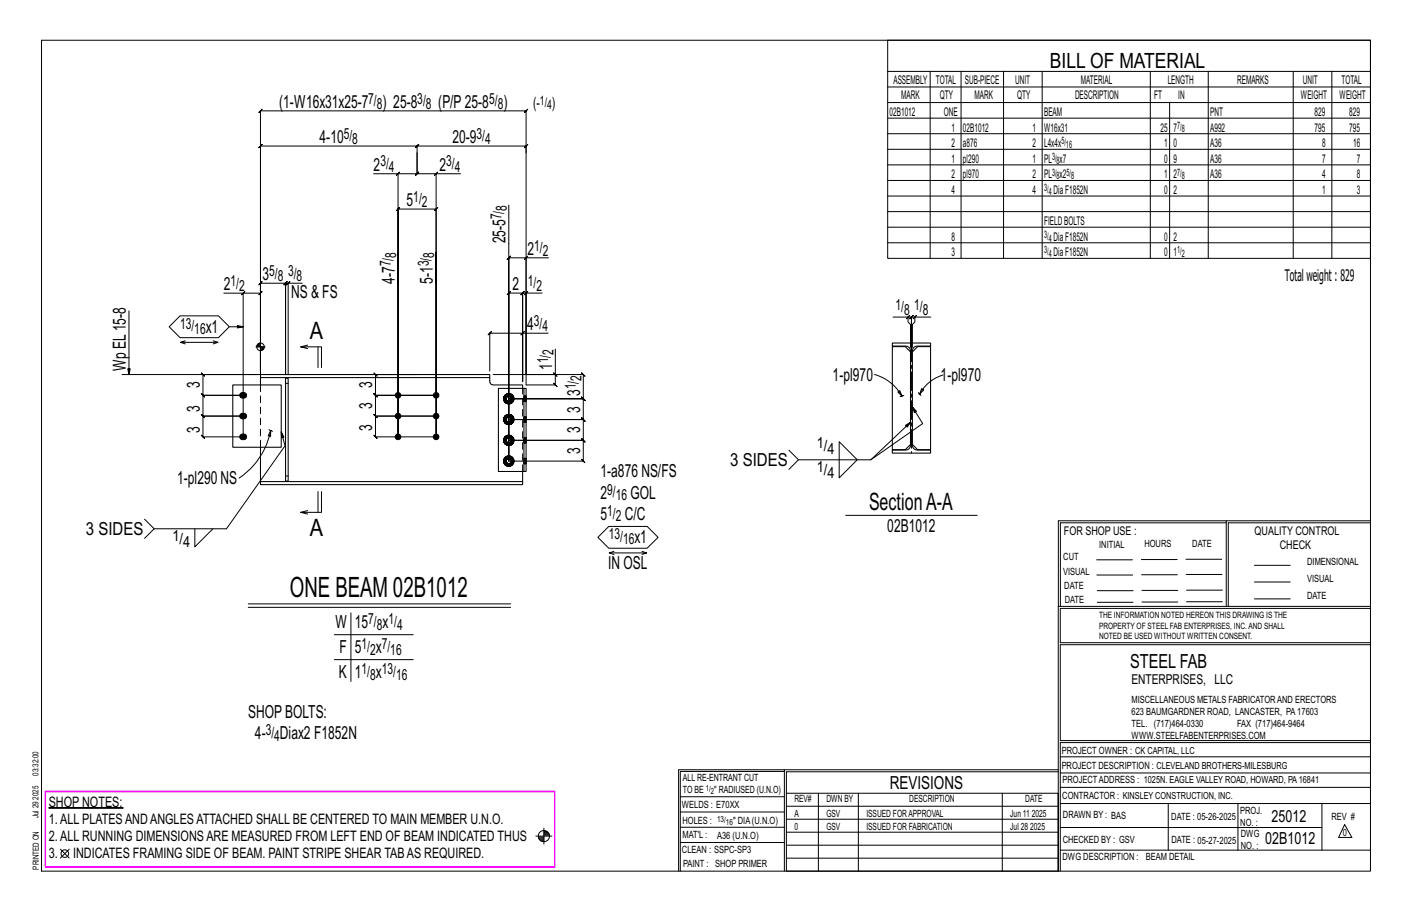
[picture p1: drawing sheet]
<svg xmlns="http://www.w3.org/2000/svg" width="432mm" height="279mm" viewBox="0 0 432 279" stroke-linecap="round" stroke-linejoin="round" font-family="sans-serif">
<g fill="#000" stroke="#000" stroke-width=".31">
<path d="M73.6 120.2a.99 .99 0 0 1 1.5-.1 .99 .99 0 0 1-.2 1.5 .98 .98 0 0 1-1.3-.1 .98 .98 0 0 1 0-1.3zM73.6 126.6a.99 .99 0 0 1 1.5-.1 .99 .99 0 0 1-.2 1.5 .98 .98 0 0 1-1.3-.1 .98 .98 0 0 1 0-1.3zM73.6 132.9a.99 .99 0 0 1 1.5-.1 .99 .99 0 0 1-.2 1.5 .98 .98 0 0 1-1.3-.1 .98 .98 0 0 1 0-1.3zM14.9 246.9h22.8v.2h-22.8z"/>
<circle cx="121.7" cy="133.5" r=".86"/>
<circle cx="121.7" cy="127.2" r=".86"/>
<circle cx="121.7" cy="120.8" r=".86"/>
<circle cx="133.4" cy="120.8" r=".86"/>
<circle cx="133.4" cy="127.2" r=".86"/>
<circle cx="133.4" cy="133.5" r=".86"/>
</g>
<g fill="none" stroke="#000" stroke-width=".31">
<path d="M12.7 12.3h406.4v254h-406.4zM271.5 12.3h147.6v66.7h-147.6zM271.5 21.8h147.6M271.5 26.6h147.6M271.5 31.4h147.6M271.5 36.1h147.6M284.5 21.8v57.2M293.9 21.8v57.2M306.9 21.8v57.2M318.7 21.8v57.2M351.8 21.8v57.2M357.7 31.4v47.6"/>
<path d="M369.5 21.8v57.2M395.5 21.8v57.2M407.3 21.8v57.2M114.3 53.1h7.4v80.4v-69.6l-.5 .5 1-1-.5 .5h11.7l-.5 .5 1-1-.5 .5v69.6v-56.4v9.7M121.2 53.6l1-1zM127.5 46.8v6.3l.5-.5-1 1 .5-.5h-5.8M127.5 46.8v6.3l-.5 .5 1-1-.5 .5h5.9M127.5 46.8v-2.2l.5-.5-1 1 .5-.5h-47.8l.5-.5-1 1 .5-.5v70.2M127.5 44.6h33.4l-.5 .5 1-1-.5 .5v2.2M128 44.1l-1 1zM133.4 53.1l.5-.5-1 1zM140.8 53.1h-7.4v67.7"/>
<path d="M271.5 40.9h147.6M271.5 45.6h147.6M271.5 50.4h147.6M271.5 55.2h147.6M271.5 59.9h147.6M155.6 62.7v78.3v-62.2l-.5 .5 1-1-.5 .5h5.3M160.4 79.3l1-1zM167.7 78.8h-6.8v35.7M271.5 64.7h147.6M271.5 69.5h147.6M271.5 74.2h147.6M39.4 95v19.5l-.3-1.8h.7l-.4 1.8"/>
<path d="M51.7 99.9l3.4-3.3h11.7l3.3 3.3-3.3 3.3h-11.7zM68.4 89.6h6v43.9h-12.3l.5 .5-1-1 .5 .5v-6.3l.5 .5-1-1 .5 .5h12.3h-12.3l.5 .5-1-1 .5 .5v-6.4l.5 .5-1-1 .5 .5h12.3h-12.3l.5 .5-1-1 .5 .5v-6.3l.5 .5-1-1 .5 .5h16.5M70.1 99.9h4.3l-1.8 .4v-.8l1.8 .4M73.9 90.1l1-1zM74.4 89.6h5.3l-.5 .5 1-1-.5 .5v23.8v-79.5l-.5 .5 1-1-.5 .5h81.2l-.5 .5 1-1-.5 .5v80.6M87.6 87.1l1-1zM88.1 86.6h-.8l.5-.5-1 1 .5-.5v27.9v-27.9l.5-.5-1 1 .5-.5h-7.6l.5-.5-1 1 .5-.5v26.8v-7.4M92.5 86.6h-4.4v27.9M121.7 86.8v-9.7v56.4M160.4 90.1l1-1zM160.9 89.6h-1.1l.5-.5-1 1 .5-.5v27M165.8 89.6h-4.9v28.1h8.9l.5 .5-1-1 .5 .5v-3.2"/>
<path d="M273.1 96.9h4.6v1.5l.7 .8v7M277.7 96.9h1l-.5 .5 1-1-.5 .5v11.1M278.2 96.4l-1 1zM279.8 96.9l.5-.5-1 1zM279.8 96.9h-1.1l.5-.5-1 1 .5-.5v6.9M284.7 96.9h-4.9v1.5l-.8 .8v7M37.3 114.5h42.4M55.2 104.7l1.4 .4M56.6 104.2l-1.4 .5h11.4M65.2 104.2l1.4 .5-1.4 .4M78.3 106h2.8M78.6 105.5v.5"/>
<path d="M78.8 105.2v.8M79 105.1v.9M79.2 104.9v1.1M79.4 104.9v1.1M79.7 104.6v2.8M79.9 106v1.2M80.1 106v1.1M80.3 106v1M80.5 106v.8M80.7 106v.5M94.1 106.6l-2.1-.6h6.3v6.4M94.1 105.5l-2.1 .5"/>
<path d="M97.3 106v6.4M127.5 114.5h-12.7l-.5-.5 1 1-.5-.5v6.3l-.5-.5 1 1-.5-.5h18.6h-18.6l-.5-.5 1 1-.5-.5v6.4l-.5-.5 1 1-.5-.5h18.6h-18.6l-.5-.5 1 1-.5-.5v6.3l-.5-.5 1 1-.5-.5h18.6M159.3 102.4l1-1zM159.8 101.9h-10l.5-.5-1 1 .5-.5v11.5M160.9 114.5h17.5l-.5-.5 1 1-.5-.5v7.4l-.5-.5 1 1-.5-.5h-22.8h22.8l-.5-.5 1 1-.5-.5v6.4l-.5-.5 1 1-.5-.5h-22.8h22.8l-.5-.5 1 1-.5-.5v6.3l-.5-.5 1 1-.5-.5h-22.8h22.8l-.5-.5 1 1-.5-.5v6.4l-.5-.5 1 1-.5-.5h-22.8v-51.4l-.5 .5 1-1-.5 .5h4.2l-.5 .5 1-1-.5 .5v27M167.6 101.9h-7.8v14.7M169.3 114l1 1zM169.8 106.7v7.8h-19M267.4 114.5a13.9 13.9 0 0 1 8.4 6.6M274.6 119.8l.6-.4 .6 1.7zM281.9 118.8l.6 .4-1.3 1.3zM288.4 114.6a12 12 0 0 0-7.2 5.9"/>
<path d="M82.3 131.3l.5 .3M82.8 131.6l-.1 1.8-.7-.2zM82.8 131.6a22.8 22.8 0 0 1-9.7 14.6M82.8 131.6l.5 .3M86 132l.1 1.8 .7-.2-.8-1.6 1.2 4.3-17.9 25.3h-22.2l-2.9-2.9M154.1 121.9h.5M154.1 128.3h.5M154.1 134.6h.5M154.2 121.3l.4 .2v.4M154.2 127.7l.4 .2v.4M154.2 134l.4 .2v.4M154.5 123l.5 .3"/>
<path d="M154.5 129.3l.5 .4M154.5 135.7l.5 .3M154.6 121.9v.4l-.4 .2M154.6 128.3v.4l-.4 .1M154.6 134.6v.4l-.4 .2M154.6 121.5l.3-.3-.4-.4a1.52 1.52 0 0 0 0 2.2l.4-.4-.3-.3M154.6 127.9l.3-.4-.4-.3a1.52 1.52 0 0 0 0 2.1l.4-.3-.3-.3M154.6 134.2l.3-.3-.4-.4a1.52 1.52 0 0 0 0 2.2l.4-.4-.3-.3M154.9 122.6l.3 .2-.2 .5 .6 .1M154.9 129l.3 .2-.2 .5 .6 .1M154.9 135.3l.3 .2-.2 .5 .6 .1M155 120.5l-.5 .3"/>
<path d="M155 126.8l-.5 .4M155 133.2l-.5 .3M155 139.5l-.5 .4M155.2 122.8l.4 .1v.5l.6-.1M155.2 129.2l.4 .1v.5l.6-.1M155.2 135.5l.4 .1v.5l.6-.1M155.6 120.4l-.6 .1 .2 .5-.3 .2M155.6 120.9l.4 .1 .2-.5 .5 .3-.4 .4M155.6 126.7l-.6 .1 .2 .5-.3 .2M155.6 127.2l.4 .1 .2-.5 .5 .4-.4 .3M155.6 133.1l-.6 .1 .2 .5-.3 .2M155.6 133.6l.4 .1 .2-.5 .5 .3-.4 .4"/>
<path d="M155.6 139.4l-.6 .1 .2 .5-.3 .2M155.6 139.9l.4 .1 .2-.5 .5 .4-.4 .3M156 121l.3 .2 .3 .7h.5l-.1 .6M156 127.3l.3 .2 .3 .8h.5l-.1 .5M156 133.7l.3 .2 .3 .7h.5l-.1 .6M156.2 120.5l-.6-.1v.5l-.4 .1M156.2 126.8l-.6-.1v.5l-.4 .1M156.2 133.2l-.6-.1v.5l-.4 .1M156.2 139.5l-.6-.1v.5l-.4 .1M156.3 122.6l.4 .4-.5 .3-.2-.5-.4 .1M156.3 129l.4 .3-.5 .4-.2-.5-.4 .1M156.3 135.3l.4 .4-.5 .3-.2-.5-.4 .1"/>
<path d="M156.5 122.3l.5 .2-.3 .5M156.5 128.7l.5 .1-.3 .5M156.5 135l.5 .2-.3 .5M156.6 121.9l-.3 .7-.3 .2M156.6 128.3l-.3 .7-.3 .2M156.6 134.6l-.3 .7-.3 .2M156.7 120.8l.3 .5-.5 .2M156.7 127.2l.3 .5-.5 .2M156.7 133.5l.3 .5-.5 .2M156.7 139.9l.3 .5-.5 .2M157 121.3l.1 .6M157 127.7l.1 .6"/>
<path d="M157 134l.1 .6M256.6 135l5.6 5.6-5.6 5.5zM275.8 121.1l-.6 .1M276.4 120.9l-.6 .2M278.4 129.1l-1.5 .9 .5 .6 1-1.5-12.1 11.5h-22.1l-2.9-3M279 124.4l.6 1.7 .7-.4-1.3-1.3 3.2 5.1-15.9 11.1M280.9 120l.3 .5M281.2 120.5l.4 .4M94.1 156.1l-2.1 .5M97.3 150.3v6.3M98.3 150.3v6.3h-6.3l2.1 .5M154.1 141h.5"/>
<path d="M154.2 140.4l.4 .2v.4M154.5 142l.5 .4M154.6 141v.4l-.4 .1M154.6 140.6l.3-.4-.4-.3a1.52 1.52 0 0 0 0 2.1l.4-.3-.3-.3M154.9 141.7l.3 .2-.2 .5 .6 .1M155.2 141.9l.4 .1v.5l.6-.1M156 140l.3 .2 .3 .8h.5l-.1 .5M156.3 141.7l.4 .3-.5 .4-.2-.5-.4 .1M156.5 141.4l.5 .1-.3 .5M156.6 141l-.3 .7-.3 .2M157 140.4l.1 .6M244.2 140.6l-2.9 2.9"/>
<path d="M258.6 157.5h40.2M375 159.8h-50.7v25.6M375 159.2h-51.3l-.1 107.1M419.1 159.2h-44.1v26.2M419.1 159.8h-43.5v25.6M47.1 161.6l-2.9 3M59.6 161.6v5.6l5.5-5.6M182.8 164.3l3.4-3.4h11.7l3.3 3.4-3.3 3.3h-11.7zM186.3 169h11.5l-1.5 .5M187.8 168.5l-1.5 .5 1.5 .5M196.3 168.5l1.5 .5M335.4 171.1h10.9"/>
<path d="M335.4 175.8h11M349 171h11M349.1 175.7h11M362.7 171h10.9M362.7 175.6h11M383.6 172.8h11M383.6 177.9h11M75.9 184.6h80.3M75.9 185.7h80.3M102.2 194h24.2M107.3 187.4v20.9M323.7 185.4h95.4"/>
<path d="M335.5 184.1h11M335.5 180.6h11M349.2 184h11M349.2 180.5h11M362.9 180.4h10.9M362.9 184h10.9M383.6 183.1h11M419.1 186h-94.9v10.5h94.9M419.1 197.1h-94.9v29.3h94.9v.6h-94.9v39.3M102.2 201.6h24.2M239.9 235.8h-31.9v30.5M239.9 235.3h-32.4v31"/>
<path d="M323.6 235.3h-83.7v31M323.6 235.9h-83.1v6.6M324.2 236.3h94.9M324.2 231.4h94.9M18.5 259.6l2.7 2.7M21.2 259.6l-2.7 2.7M163.9 255.6h4.9M164.6 255.9h1.7M164.7 256.2h1.6M164.8 256.4h1.5M165.1 256.7h1.2M165.4 257h.9"/>
<path d="M166.3 253.1v4.9M166.3 254.4h1.3M166.3 254.2h1M166.3 255.3h1.7M166.3 254.7h1.5M166.3 255h1.6M208 252.9h31.9M208 257.5h31.9M208 243.6h31.9M208 248.2h31.9M240.5 242.5h83.1v23.8h-83.1zM240.5 258.4h83.1"/>
<path d="M240.5 254.4h83.1M240.5 250.4h83.1M240.5 246.5h83.1M250.3 242.5v23.8M262.5 242.5v23.8M306.5 242.5v23.8M324.2 253h80.1M324.2 245.6h94.9M324.2 259.9h94.9M324.2 240.7h94.9M357.3 245.6v14.3M378.6 245.6v14.3"/>
<path d="M404.3 245.6v14.3M411.2 252.1l2.2 3.9h-4zM240.5 262.3h83.1"/>
<circle cx="79.7" cy="106" r="1.16"/>
<circle cx="166.3" cy="255.6" r="1.71"/>
<circle cx="19.8" cy="260.9" r="1.17"/>
</g>
<path d="M13.9 242h155.8v23h-155.8z" fill="none" stroke="#f0f" stroke-width=".5"/>
<g fill="none" stroke="#000" stroke-width=".32">
<path d="M71.2 117.7h14.8v19h-14.8zM79.7 114.5h70.1v.9h-70.1zM79.7 115.4v2.3M87.3 115.6h.8v31.5h-.8zM149.8 115.4v1.5a1.01 1.01 0 0 0 1 .8h9v1M160.2 118.7h.7v25.4h-.7zM160.2 118.7h-7.8v25.4h7.8M272.9 104.9h11.7v.9h-4.1a1.45 1.45 0 0 0-1.5 1.4v28.9a1.45 1.45 0 0 0 1.5 1.5h4.1v.9h-11.7v-.9h4.1a1.45 1.45 0 0 0 1.4-1.5v-28.9a1.45 1.45 0 0 0-1.4-1.4h-4.1zM278.4 107.6l-1.6-1.6h-3.9v31.4h3.9l1.6-1.5M279 107.6l1.6-1.6h4v31.4h-4l-1.6-1.5M79.7 136.7v10.5M79.7 147.2h80.1v1h-80.1z"/>
<path d="M159.8 144.1v3.1"/>
</g>
<g fill="none" stroke="#000" stroke-width=".31" stroke-dasharray="2 1.4">
<path d="M79.7 117.7v19M87.3 117.2h.8M154 121.9l.1 .6zM154 128.3l.1 .6zM154 134.6l.1 .6zM154.1 121.9l.1 .6zM154.1 121.9l.7-1.3-.7 1.3 .7 1.3-.7-1.3h.5M154.1 128.3l.1 .5zM154.1 128.3l.7-1.4-.7 1.4 .7 1.3-.7-1.3h.5M154.1 134.6l.1 .6zM154.1 134.6l.7-1.3-.7 1.3 .7 1.3-.7-1.3h.5M154.1 121.3l-.1 .6z"/>
<path d="M154.1 122.5l.4 .5zM154.1 127.6l-.1 .7zM154.1 128.9l.4 .5zM154.1 134l-.1 .6zM154.1 135.2l.4 .5zM154.2 122.5l.4-.2v-.4M154.2 121.3l.4 .2v.4M154.2 128.8l.4-.1v-.4M154.2 127.7l.4 .2v.4M154.2 135.2l.4-.2v-.4M154.2 134l.4 .2v.4M154.5 120.8l-.4 .5z"/>
<path d="M154.5 123l.5 .4zM154.5 120.8l.5-.4zM154.5 127.1l-.4 .5zM154.5 129.4l.5 .3zM154.5 127.1l.5-.3zM154.5 133.5l-.4 .5zM154.5 135.7l.5 .4zM154.5 133.5l.5-.4zM154.5 139.8l-.4 .5zM154.5 139.8l.5-.3zM154.5 123l.5 .3zM154.5 123l.5 .3"/>
<path d="M154.5 120.8l.5-.3zM154.5 120.8l.5-.3M154.5 129.3l.5 .4zM154.5 129.3l.5 .4M154.5 127.2l.5-.4zM154.5 127.2l.5-.4M154.5 135.7l.5 .3zM154.5 135.7l.5 .3M154.5 133.5l.5-.3zM154.5 133.5l.5-.3M154.5 139.9l.5-.4zM154.5 139.9l.5-.4"/>
<path d="M154.6 122.3l.6 .5M154.6 121.5l.6-.5M154.6 128.7l.6 .5M154.6 127.9l.6-.6M154.6 135l.6 .5M154.6 134.2l.6-.5M154.8 121.9l.1 .4zM154.8 128.3l.1 .4zM154.8 134.6l.1 .4zM154.8 123.2h1.6zM154.8 120.6h1.6zM154.8 129.6h1.6z"/>
<path d="M154.8 126.9h1.6zM154.8 135.9h1.6zM154.8 133.3h1.6zM154.8 139.6h1.6zM154.9 121.2l-.4-.4-.4 1.1 .1-.6v1.2l.3 .5-.3-.5 .3 .5 .4-.4M154.9 127.5l-.4-.3-.4 1.1 .1-.6v1.1l.3 .5-.3-.5 .3 .5 .4-.3M154.9 133.9l-.4-.4-.4 1.1 .1-.6v1.2l.3 .5-.3-.5 .3 .5 .4-.4M154.9 121.5l-.1 .4zM154.9 122.3l.3 .3zM154.9 121.5l.3-.3zM154.9 127.9l-.1 .4zM154.9 128.7l.3 .2z"/>
<path d="M154.9 127.9l.3-.3zM154.9 134.2l-.1 .4zM154.9 135l.3 .3zM154.9 134.2l.3-.3zM155 123.4l.6 .1zM155 120.4l.6-.1zM155 129.7l.6 .1zM155 126.8l.6-.1zM155 136.1l.6 .1zM155 133.1l.6-.1zM155 139.5l.6-.1zM155.2 122.8l.4 .1v.5l-.6-.1 .6 .1-.6-.1z"/>
<path d="M155.2 122.6l.4 .1zM155.2 121.2l.4-.1zM155.2 129.2l.4 .1v.5l-.6-.1 .6 .1-.6-.1zM155.2 128.9l.4 .1zM155.2 127.6l.4-.1zM155.2 135.5l.4 .1v.5l-.6-.1 .6 .1-.6-.1zM155.2 135.3l.4 .1zM155.2 133.9l.4-.1zM155.6 120.4l-.6 .1 .6-.1-.6 .1 .2 .5 .4-.1M155.6 123.5l.6-.1zM155.6 123.4l.6-.1zM155.6 123.4l.6-.1"/>
<path d="M155.6 122.9l.4-.1 .2 .5M155.6 122.7l.4-.1zM155.6 121.1l.4 .1zM155.6 120.4l.6 .1-.6-.1 .6 .1-.2 .5-.4-.1zM155.6 120.3l.6 .1zM155.6 126.7l-.6 .1 .6-.1-.6 .1 .2 .5 .4-.1M155.6 129.8l.6-.1zM155.6 129.8l.6-.1M155.6 129.3l.4-.1 .2 .5M155.6 129l.4-.1zM155.6 127.5l.4 .1zM155.6 126.7l.6 .1-.6-.1 .6 .1-.2 .5-.4-.1z"/>
<path d="M155.6 126.7l.6 .1zM155.6 133.1l-.6 .1 .6-.1-.6 .1 .2 .5 .4-.1M155.6 136.2l.6-.1zM155.6 136.1l.6-.1zM155.6 136.1l.6-.1M155.6 135.6l.4-.1 .2 .5M155.6 135.4l.4-.1zM155.6 133.8l.4 .1zM155.6 133.1l.6 .1-.6-.1 .6 .1-.2 .5-.4-.1zM155.6 133l.6 .1zM155.6 139.4l-.6 .1 .6-.1-.6 .1 .2 .5 .4-.1M155.6 139.4l.6 .1-.6-.1 .6 .1-.2 .5-.4-.1z"/>
<path d="M155.6 139.4l.6 .1zM156 122.8l.3-.2M156 122.6l.3-.3zM156 121.2l.3 .3zM156 121l.3 .2M156 129.2l.3-.2M156 128.9l.3-.2zM156 127.6l.3 .3zM156 127.3l.3 .2M156 135.5l.3-.2M156 135.3l.3-.3zM156 133.9l.3 .3z"/>
<path d="M156 133.7l.3 .2M156.2 123.3l.5-.3zM156.2 123.3l.5-.3M156.2 120.5l.5 .3zM156.2 120.5l.5 .3M156.2 129.7l.5-.4zM156.2 129.7l.5-.4M156.2 126.8l.5 .4zM156.2 126.8l.5 .4M156.2 136l.5-.3zM156.2 136l.5-.3M156.2 133.2l.5 .3z"/>
<path d="M156.2 133.2l.5 .3M156.2 139.5l.5 .4zM156.2 139.5l.5 .4M156.2 123.4l.5-.4zM156.2 120.4l.5 .4zM156.2 129.7l.5-.3zM156.2 126.8l.5 .3zM156.2 136.1l.5-.4zM156.2 133.1l.5 .4zM156.2 139.5l.5 .3zM156.3 121.5l.1 .4zM156.3 127.9l.1 .4z"/>
<path d="M156.3 134.2l.1 .4zM156.4 120.6l.7 1.3zM156.4 126.9l.7 1.4zM156.4 133.3l.7 1.3zM156.4 139.6l.7 1.4zM156.4 121.9l-.1 .4zM156.4 128.3l-.1 .4zM156.4 134.6l-.1 .4zM156.5 122.3l.5 .2-.3 .5M156.5 121.5l.5-.2-.3-.5M156.5 128.7l.5 .1-.3 .5M156.5 127.9l.5-.2-.3-.5"/>
<path d="M156.5 135l.5 .2-.3 .5M156.5 134.2l.5-.2-.3-.5M156.7 123l-.4-.4 .3-.7M156.7 120.8l-.4 .4 .3 .7h.5l-.1 .6M156.7 129.3l-.4-.3 .3-.7M156.7 127.2l-.4 .3 .3 .8h.5l-.1 .5M156.7 135.7l-.4-.4 .3-.7M156.7 133.5l-.4 .4 .3 .7h.5l-.1 .6M156.7 139.9l-.4 .3 .3 .8h.5l-.1 .5M156.7 120.8l.4 .5zM156.7 127.1l.4 .5zM156.7 133.5l.4 .5z"/>
<path d="M156.7 139.8l.4 .5zM157 121.3l.1 .6zM157 121.3l.1 .6M157 127.7l.1 .6zM157 127.7l.1 .6M157 134l.1 .6zM157 134l.1 .6M157.1 122.5l-.4 .5zM157.1 121.3l.1 .6zM157.1 128.9l-.4 .5zM157.1 127.6l.1 .7zM157.1 135.2l-.4 .5z"/>
<path d="M157.1 134l.1 .6zM157.1 121.9l-.7 1.3zM157.1 128.3l-.7 1.3zM157.1 134.6l-.7 1.3zM157.2 121.9l-.1 .6zM157.2 128.3l-.1 .6zM157.2 134.6l-.1 .6zM160.2 121l.7 .1zM160.2 121.6v.3h.7v-.3h-.7v-.3M160.2 127.4l.7 .1zM160.2 127.9v.4h.7v-.4h-.7v-.3M160.2 133.7l.7 .1z"/>
<path d="M160.2 134.3v.3h.7v-.3h-.7v-.3M160.9 121.1v.2M160.9 121.6v-.3h-.7v-.2M160.9 121.9v.3h-.7v-.3M160.9 122.2v.3h-.7v-.3M160.9 122.5v.2h-.7v-.2M160.9 122.7h-.7M160.9 127.5v.1M160.9 127.9v-.3h-.7v-.1M160.9 128.3v.3h-.7v-.3M160.9 128.6v.3h-.7v-.3M160.9 128.9v.1h-.7v-.1"/>
<path d="M160.9 129h-.7M160.9 133.8v.2M160.9 134.3v-.3h-.7v-.2M160.9 134.6v.3h-.7v-.3M160.9 134.9v.3h-.7v-.3M160.9 135.2v.2h-.7v-.2M160.9 135.4h-.7M88.1 145.5h-.8M154 141l.1 .6zM154.1 141l.1 .5zM154.1 141l.7-1.4-.7 1.4 .7 1.3-.7-1.3h.5M154.1 140.3l-.1 .7z"/>
<path d="M154.1 141.6l.4 .5zM154.2 141.5l.4-.1v-.4M154.2 140.4l.4 .2v.4M154.5 142.1l.5 .3zM154.5 142l.5 .4zM154.5 142l.5 .4M154.6 141.4l.6 .5M154.6 140.6l.6-.6M154.8 141l.1 .4zM154.8 142.3h1.6zM154.9 140.2l-.4-.3-.4 1.1 .1-.6v1.1l.3 .5-.3-.5 .3 .5 .4-.3M154.9 140.6l-.1 .4z"/>
<path d="M154.9 141.4l.3 .2zM154.9 140.6l.3-.3zM155 142.4l.6 .1zM155.2 141.9l.4 .1v.5l-.6-.1 .6 .1-.6-.1zM155.2 141.6l.4 .1zM155.2 140.3l.4-.1zM155.6 142.5l.6-.1zM155.6 142.5l.6-.1M155.6 142l.4-.1 .2 .5M155.6 141.7l.4-.1zM155.6 140.2l.4 .1zM156 141.9l.3-.2"/>
<path d="M156 141.6l.3-.2zM156 140.3l.3 .3zM156 140l.3 .2M156.2 142.4l.5-.4zM156.2 142.4l.5-.4M156.2 142.4l.5-.3zM156.3 140.6l.1 .4zM156.4 141l-.1 .4zM156.5 141.4l.5 .1-.3 .5M156.5 140.6l.5-.2-.3-.5M156.7 142l-.4-.3 .3-.7M157 140.4l.1 .6z"/>
<path d="M157 140.4l.1 .6M157.1 141.6l-.4 .5zM157.1 140.3l.1 .7zM157.1 141l-.7 1.3zM157.2 141l-.1 .6zM159.8 144.1v-25.4M160.2 140.1l.7 .1zM160.2 140.6v.4h.7v-.4h-.7v-.3M160.9 140.2v.1M160.9 140.6v-.3h-.7v-.1M160.9 141v.3h-.7v-.3M160.9 141.3v.3h-.7v-.3"/>
<path d="M160.9 141.6v.1h-.7v-.1M160.9 141.7h-.7"/>
</g>
<path d="M278.7 104.9v33.6" fill="none" stroke="#000" stroke-width=".31" stroke-dasharray="5.8 1 1 1"/>
<text font-size="8.6" x="88.6" y="182.6">ONE BEAM 02B1012</text>
<g font-size="7.3">
<text x="94.7" y="103.6">A</text>
<text x="265.7" y="155.8">SectionA-A</text>
<text x="94.7" y="163.8">A</text>
</g>
<text font-size="6.4" x="321.1" y="20.7">BILL OF MATERIAL</text>
<text font-size="5.9" x="345.6" y="204.1">STEEL FAB</text>
<g font-size="5.5">
<text x="85.4" y="32.9">(1-W16x31x25-7</text>
<text x="117" y="32.9">) 25-8</text>
<text x="134" y="32.9">(P/P25-8</text>
<text x="154" y="32.9">)</text>
<text x="97.7" y="43.7">4-10</text>
<text x="138.3" y="43.7">20-9</text>
<text x="114.3" y="52.1">2</text>
<text x="134.4" y="52.1">2</text>
<text x="124.3" y="62.9">5</text>
<text x="154.6" y="74.4" transform="rotate(-90 154.6 74.4)">25-5</text>
<text x="161.3" y="77.8">2</text>
<text x="68.4" y="88.6">2</text>
<text x="80.3" y="85.6">3</text>
<text x="120.7" y="86.8" transform="rotate(-90 120.7 86.8)">4-7</text>
<text x="132.4" y="86.8" transform="rotate(-90 132.4 86.8)">5-1</text>
<text x="156.7" y="88.6">2</text>
<text x="89" y="91.2">NS &amp; FS</text>
<text x="62.9" y="101.7">x1</text>
<text x="161.2" y="100.9">4</text>
<text x="38.4" y="113.4" transform="rotate(-90 38.4 113.4)">Wp EL15-8</text>
<text x="168.8" y="113.1" transform="rotate(-90 168.8 113.1)">1</text>
<text x="61.1" y="118.7" transform="rotate(-90 61.1 118.7)">3</text>
<text x="113.8" y="118.7" transform="rotate(-90 113.8 118.7)">3</text>
<text x="254.6" y="116.4">1-pl970</text>
<text x="287.7" y="116.6">1-pl970</text>
<text x="113.8" y="125" transform="rotate(-90 113.8 125)">3</text>
<text x="177.4" y="121.1" transform="rotate(-90 177.4 121.1)">3</text>
<text x="61.1" y="126" transform="rotate(-90 61.1 126)">3</text>
<text x="113.8" y="131.9" transform="rotate(-90 113.8 131.9)">3</text>
<text x="177.4" y="126.1" transform="rotate(-90 177.4 126.1)">3</text>
<text x="61.1" y="132.4" transform="rotate(-90 61.1 132.4)">3</text>
<text x="177.4" y="132.5" transform="rotate(-90 177.4 132.5)">3</text>
<text x="177.4" y="138.8" transform="rotate(-90 177.4 138.8)">3</text>
<text x="223.3" y="142.3">3 SIDES</text>
<text x="54.1" y="148.1">1-pl290 NS</text>
<text x="183.6" y="145.9">1-a876 NS/FS</text>
<text x="183.6" y="152.4">2</text>
<text x="192.8" y="152.4">GOL</text>
<text x="183.6" y="159">5</text>
<text x="191.1" y="159">C/C</text>
<text x="26.3" y="163.4">3 SIDES</text>
<text x="194" y="166">x1</text>
<text x="271.3" y="162.5">02B1012</text>
<text x="186" y="174">IN OSL</text>
<text x="102.6" y="192.1">W</text>
<text x="108.5" y="192.1">15</text>
<text x="117" y="192.1">x</text>
<text x="103.9" y="199.7">F</text>
<text x="108.5" y="199.7">5</text>
<text x="114.9" y="199.7">x</text>
<text x="103.7" y="207.3">K</text>
<text x="108.5" y="207.3">1</text>
<text x="114.9" y="207.3">x</text>
<text x="75.9" y="219.4">SHOPBOLTS:</text>
<text x="78" y="226">4-</text>
<text x="85.6" y="226">Diax2 F1852N</text>
<text x="272.2" y="241.1">REVISIONS</text>
</g>
<g font-size="5.1">
<text x="388.9" y="251.3">25012</text>
<text x="386.9" y="258.1">02B1012</text>
</g>
<text font-size="4.9" x="392.9" y="85.8">Totalweight : 829</text>
<g font-size="4.7">
<text x="112.6" y="31.7">7/</text>
<text x="115.2" y="33.3">8</text>
<text x="127.6" y="31.7">3/</text>
<text x="130.2" y="33.3">8</text>
<text x="149.6" y="31.7">5/</text>
<text x="152.2" y="33.3">8</text>
<text x="163" y="33">(-</text>
<text x="168.8" y="33">)</text>
<text x="105.1" y="42.4">5/</text>
<text x="107.7" y="44.1">8</text>
<text x="145.7" y="42.4">3/</text>
<text x="148.3" y="44.1">4</text>
<text x="116.3" y="50.9">3/</text>
<text x="118.9" y="52.5">4</text>
<text x="136.5" y="50.9">3/</text>
<text x="139.1" y="52.5">4</text>
<text x="126.4" y="61.7">1/</text>
<text x="129" y="63.3">2</text>
<text x="155" y="64.4" transform="rotate(-90 155 64.4)">8</text>
<text x="153.4" y="67" transform="rotate(-90 153.4 67)">7/</text>
<text x="163.4" y="76.6">1/</text>
<text x="119.5" y="81.4" transform="rotate(-90 119.5 81.4)">7/</text>
<text x="121.1" y="78.8" transform="rotate(-90 121.1 78.8)">8</text>
<text x="131.1" y="81.4" transform="rotate(-90 131.1 81.4)">3/</text>
<text x="132.8" y="78.8" transform="rotate(-90 132.8 78.8)">8</text>
<text x="166" y="78.2">2</text>
<text x="70.5" y="87.4">1/</text>
<text x="73.1" y="89">2</text>
<text x="82.3" y="84.3">5/ 3/</text>
<text x="85" y="86">8</text>
<text x="90.7" y="86">8</text>
<text x="161.4" y="87.4">1/</text>
<text x="164" y="89">2</text>
<text x="273.9" y="94.7">1/ 1/</text>
<text x="55.1" y="100.4">13/</text>
<text x="163.3" y="99.6">3/</text>
<text x="165.9" y="101.3">4</text>
<text x="276.5" y="96.4">8</text>
<text x="282.2" y="96.4">8</text>
<text x="59.4" y="102.1">16</text>
<text x="167.6" y="111" transform="rotate(-90 167.6 111)">1/</text>
<text x="169.2" y="108.4" transform="rotate(-90 169.2 108.4)">2</text>
<text x="176.1" y="119" transform="rotate(-90 176.1 119)">1/</text>
<text x="177.8" y="116.4" transform="rotate(-90 177.8 116.4)">2</text>
<text x="249.8" y="137.1">1/</text>
<text x="253.1" y="138.7">4</text>
<text x="249.8" y="144.4">1/</text>
<text x="253.1" y="146.1">4</text>
<text x="185.7" y="151.2">9/</text>
<text x="188.3" y="152.8">16</text>
<text x="185.7" y="157.7">1/</text>
<text x="188.3" y="159.4">2</text>
<text x="52.8" y="165.5">1/</text>
<text x="56" y="167.1">4</text>
<text x="186.2" y="164.8">13/</text>
<text x="190.5" y="166.4">16</text>
<text x="112.6" y="190.8">7/</text>
<text x="118.8" y="190.8">1/</text>
<text x="115.2" y="192.5">8</text>
<text x="121.4" y="192.5">4</text>
<text x="110.6" y="198.5">1/</text>
<text x="113.2" y="200.1">2</text>
<text x="116.8" y="198.5">7/</text>
<text x="119.4" y="200.1">16</text>
<text x="110.6" y="206.1">1/</text>
<text x="113.2" y="207.7">8</text>
<text x="116.8" y="206.1">13/</text>
<text x="121.1" y="207.7">16</text>
<text x="81.2" y="224.7">3/</text>
<text x="83.9" y="226.4">4</text>
</g>
<g font-size="4.4">
<text x="14.9" y="251.9">1.ALL PLATESANDANGLESATTACHED SHALL BE CENTERED TO MAIN MEMBER U.N.O.</text>
<text x="14.9" y="246.7">SHOP NOTES:</text>
<text x="14.9" y="257.1">2.ALL RUNNING DIMENSIONSARE MEASURED FROM LEFT END OF BEAM INDICATED THUS</text>
<text x="14.9" y="262.4">3.</text>
<text x="22.3" y="262.4">INDICATES FRAMING SIDE OF BEAM. PAINT STRIPE SHEAR TABAS REQUIRED.</text>
</g>
<text font-size="4.2" x="346" y="209.1">ENTERPRISES, LLC</text>
<g font-size="4">
<text x="165.1" y="32">1/</text>
<text x="167.3" y="33.4">4</text>
</g>
<g font-size="3.7">
<text x="273.2" y="25.6">ASSEMBLY</text>
<text x="286.2" y="25.6">TOTAL</text>
<text x="295.1" y="25.6">SUB-PIECE</text>
<text x="310.4" y="25.6">UNIT</text>
<text x="330.5" y="25.6">MATERIAL</text>
<text x="357.1" y="25.6">LENGTH</text>
<text x="378.3" y="25.6">REMARKS</text>
<text x="398.4" y="25.6">UNIT</text>
<text x="410.2" y="25.6">TOTAL</text>
<text x="272.1" y="35.5">02B1012</text>
<text x="275.6" y="30.4">MARK</text>
<text x="287.4" y="30.4">QTY</text>
<text x="288.6" y="35.5">ONE</text>
<text x="298" y="30.4">MARK</text>
<text x="311" y="30.4">QTY</text>
<text x="319.3" y="35.5">BEAM</text>
<text x="328.7" y="30.4">DESCRIPTION</text>
<text x="353" y="30.4">FT</text>
<text x="360.3" y="30.4">IN</text>
<text x="370.1" y="35.5">PNT</text>
<text x="397.8" y="30.4">WEIGHT</text>
<text x="402" y="35.5">829</text>
<text x="409.6" y="30.4">WEIGHT</text>
<text x="412.6" y="35.5">829</text>
<text x="290.9" y="40.2">1</text>
<text x="294.5" y="40.2">02B1012</text>
<text x="315.8" y="40.2">1</text>
<text x="319.3" y="40.2">W16x31</text>
<text x="354.9" y="40.2">25</text>
<text x="358.9" y="40.2">7</text>
<text x="370.1" y="40.2">A992</text>
<text x="402" y="40.2">795</text>
<text x="412.6" y="40.2">795</text>
<text x="290.9" y="45">2</text>
<text x="294.5" y="45">a876</text>
<text x="315.8" y="45">2</text>
<text x="319.3" y="45">L4x4x</text>
<text x="356" y="45">1</text>
<text x="358.9" y="45">0</text>
<text x="370.1" y="45">A36</text>
<text x="404.3" y="45">8</text>
<text x="413.8" y="45">16</text>
<text x="290.9" y="49.7">1</text>
<text x="294.5" y="49.7">pl290</text>
<text x="315.8" y="49.7">1</text>
<text x="319.3" y="49.7">PL x7</text>
<text x="356" y="49.7">0</text>
<text x="358.9" y="49.7">9</text>
<text x="370.1" y="49.7">A36</text>
<text x="404.3" y="49.7">7</text>
<text x="415" y="49.7">7</text>
<text x="290.9" y="54.5">2</text>
<text x="290.9" y="59.3">4</text>
<text x="294.5" y="54.5">pl970</text>
<text x="315.8" y="54.5">2</text>
<text x="315.8" y="59.3">4</text>
<text x="319.3" y="54.5">PL x2</text>
<text x="322.2" y="59.3">DiaF1852N</text>
<text x="356" y="54.5">1</text>
<text x="356" y="59.3">0</text>
<text x="358.9" y="54.5">2</text>
<text x="358.9" y="59.3">2</text>
<text x="370.1" y="54.5">A36</text>
<text x="404.3" y="54.5">4</text>
<text x="404.3" y="59.3">1</text>
<text x="415" y="54.5">8</text>
<text x="415" y="59.3">3</text>
<text x="319.3" y="68.8">FIELDBOLTS</text>
<text x="290.9" y="73.6">8</text>
<text x="322.2" y="73.6">DiaF1852N</text>
<text x="356" y="73.6">0</text>
<text x="358.9" y="73.6">2</text>
<text x="290.9" y="78.3">3</text>
<text x="322.2" y="78.3">DiaF1852N</text>
<text x="356" y="78.3">0</text>
<text x="358.9" y="78.3">1</text>
<text x="325.3" y="163.4">FOR SHOP USE :</text>
<text x="383.7" y="163.4">QUALITY CONTROL</text>
<text x="391.4" y="167.8">CHECK</text>
</g>
<g font-size="3.1">
<text x="360" y="39.4">7/</text>
<text x="361.4" y="40.5">8</text>
<text x="324.6" y="44.1">5/</text>
<text x="326" y="45.3">16</text>
<text x="321.7" y="48.9">3/</text>
<text x="321.7" y="53.7">3/</text>
<text x="323.1" y="50">8</text>
<text x="326.1" y="53.7">5/</text>
<text x="360" y="53.7">7/</text>
<text x="319.3" y="58.4">3/</text>
<text x="320.7" y="59.5">4</text>
<text x="323.1" y="54.8">8</text>
<text x="327.5" y="54.8">8</text>
<text x="361.4" y="54.8">8</text>
<text x="319.3" y="72.7">3/</text>
<text x="319.3" y="77.5">3/</text>
<text x="320.7" y="73.8">4</text>
<text x="360" y="77.5">1/</text>
<text x="320.7" y="78.6">4</text>
<text x="361.4" y="78.6">2</text>
<text x="336.2" y="167.4">INITIAL</text>
<text x="350" y="167.1">HOURS</text>
<text x="364.6" y="167.2">DATE</text>
<text x="325.2" y="171.3">CUT</text>
<text x="399.8" y="172.8">DIMENSIONAL</text>
<text x="325.1" y="175.8">VISUAL</text>
<text x="399.8" y="177.9">VISUAL</text>
<text x="325.5" y="180">DATE</text>
<text x="325.7" y="184.4">DATE</text>
<text x="399.8" y="183.1">DATE</text>
<text x="346" y="215">MISCELLANEOUS METALS FABRICATORAND ERECTORS</text>
<text x="346" y="218.6">623 BAUMGARDNER ROAD, LANCASTER, PA17603</text>
<text x="346" y="225.8">WWW.STEELFABENTERPRISES.COM</text>
<text x="346" y="222.2">TEL. (717)464-0330</text>
<text x="378.3" y="222.2">FAX (717)464-9464</text>
<text x="324.7" y="230.5">PROJECT OWNER : CK CAPITAL, LLC</text>
<text x="208.8" y="238.8">ALL RE-ENTRANT CUT</text>
<text x="324.7" y="235.1">PROJECT DESCRIPTION : CLEVELAND BROTHERS-MILESBURG</text>
<text x="324.9" y="239.5">PROJECTADDRESS : 1025N. EAGLE VALLEY ROAD, HOWARD, PA16841</text>
<text x="208.8" y="242.5">TO BE</text>
<text x="218.4" y="242.5">&quot; RADIUSED (U.N.O)</text>
<text x="242.9" y="245.3">REV#</text>
<text x="252.7" y="245.3">DWN BY</text>
<text x="278.1" y="245.3">DESCRIPTION</text>
<text x="313.5" y="245.3">DATE</text>
<text x="324.9" y="244.2">CONTRACTOR : KINSLEY CONSTRUCTION, INC.</text>
<text x="208.5" y="247">WELDS : E70XX</text>
<text x="208.7" y="251.7">HOLES :</text>
<text x="224.2" y="251.8">&quot; DIA(U.N.O)</text>
<text x="242.9" y="249.9">A</text>
<text x="252.7" y="249.9">GSV</text>
<text x="264.9" y="249.9">ISSUED FORAPPROVAL</text>
<text x="309" y="249.9">Jun 11</text>
<text x="315.5" y="249.9">2025</text>
<text x="325.1" y="250">DRAWN BY : BAS</text>
<text x="358.2" y="250.5">DATE : 05-26-2025</text>
<text x="379.3" y="248.9">PROJ.</text>
<text x="407.2" y="250.5">REV #</text>
<text x="208.7" y="256.3">MAT'L :</text>
<text x="219.3" y="256.4">A36 (U.N.O)</text>
<text x="242.9" y="253.8">0</text>
<text x="252.7" y="253.8">GSV</text>
<text x="264.9" y="253.8">ISSUED FOR FABRICATION</text>
<text x="309" y="253.8">Jul 28</text>
<text x="315" y="253.8">2025</text>
<text x="325" y="257.6">CHECKED BY : GSV</text>
<text x="358.3" y="257.7">DATE : 05-27-2025</text>
<text x="379.3" y="252.5">NO. :</text>
<text x="379.5" y="255.9">DWG</text>
<text x="410.6" y="255.5">0</text>
<text x="208.6" y="260.7">CLEAN : SSPC-SP3</text>
<text x="324.9" y="262.9">DWG DESCRIPTION :</text>
<text x="350.4" y="263">BEAM DETAIL</text>
<text x="379.5" y="259.5">NO. :</text>
<text x="208.9" y="265">PAINT : SHOP PRIMER</text>
</g>
<g font-size="2.7">
<text x="336.1" y="189">THE INFORMATION NOTED HEREON THIS DRAWING IS THE</text>
<text x="336.1" y="195.4">NOTED BE USED WITHOUT WRITTEN CONSENT.</text>
<text x="336.1" y="192.2">PROPERTY OF STEEL FAB ENTERPRISES, INC.AND SHALL</text>
</g>
<g font-size="2.6">
<text x="215.9" y="241.8">1/</text>
<text x="217.4" y="242.7">2</text>
<text x="219.3" y="251.1">13/</text>
<text x="222" y="252.1">16</text>
</g>
<g font-size="2.5">
<text x="11.7" y="237.1" transform="rotate(-90 11.7 237.1)">03:32:00</text>
<text x="11.8" y="244.4" transform="rotate(-90 11.8 244.4)">2025</text>
<text x="11.8" y="250.1" transform="rotate(-90 11.8 250.1)">Jul 29</text>
<text x="11.9" y="265.8" transform="rotate(-90 11.9 265.8)">PRINTED ON</text>
</g>
</svg>
